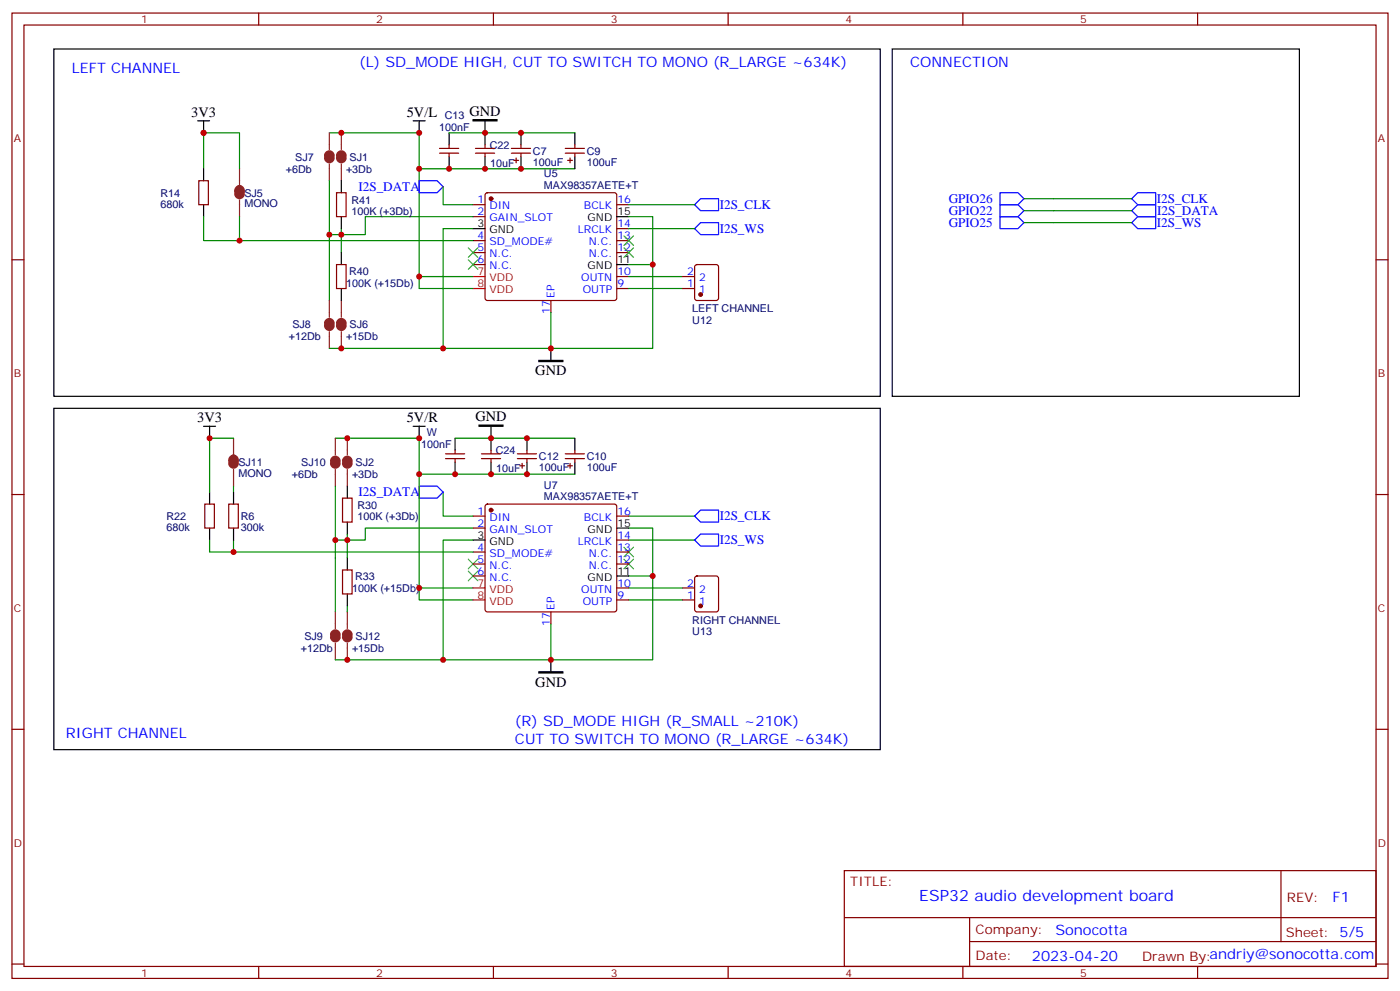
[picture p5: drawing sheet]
<svg xmlns="http://www.w3.org/2000/svg" width="412mm" height="292mm" viewBox="0 0 412 292" stroke-linecap="round" stroke-linejoin="round" font-family="sans-serif">
<g fill="none" stroke="#870000" stroke-width=".35">
<path d="M3.5 3.8h405.4v284.4h-405.4zM7.1 7.4h398.2v277.3h-398.2zM76.2 3.8v3.6M145.3 3.8v3.6M214.5 3.8v3.6M283.6 3.8v3.6M352.8 3.8v3.6M58.6 53.2h2.8v7.1h-2.8zM99.1 56.8h2.9v7h-2.9zM129.5 45.1h5.6M129.5 43.7h5.6M132.3 42.7v1"/>
<path d="M132.3 45.1v1.1M140.1 45.1h5.6M140.1 43.7h5.6M142.9 42.7v1M142.9 45.1v1.1M143.1 57l.5-.2h37.4l.5 .2 .2 .5v30.3l-.3 .5-.4 .2h-37.4l-.5-.2-.2-.5v-30.3zM150.6 45.1h5.7M150.6 43.7h5.7M151.3 47.2h1.5M152 46.5v1.4M153.5 42.7v1M153.5 45.1v1.1"/>
<path d="M166.5 45.1h5.7M166.5 43.7h5.7M167.2 47.2h1.4M167.9 46.5v1.4M169.3 42.7v1M169.3 45.1v1.1M3.5 76.5h3.6M99.1 77.9h2.9v7.1h-2.9zM139.3 60.3h3.6M139.3 63.8h3.6M139.3 70.9h3.6M139.3 74.4h3.6"/>
<path d="M139.3 77.9h3.6M181.7 60.3h3.5M181.7 70.9h3.5M181.7 74.4h3.5M181.7 67.3h3.5M204.8 78.1l.5-.2h5.7l.6 .5 .1 9.4-.5 .7h-5.9l-.6-.5-.1-9.4zM405.3 76.5h3.6M162.3 88.5v3.5M181.7 85h3.5M181.7 81.5h3.5M201.1 85h3.5M201.1 81.5h3.5"/>
<path d="M131.2 135.1h5.7M131.2 133.7h5.7M134.1 132.6v1.1M134.1 135.1v1M141.8 135.1h5.7M141.8 133.7h5.7M144.6 132.6v1.1M144.6 135.1v1M152.4 135.1h5.6M152.4 133.7h5.6M153.1 137.2h1.4M153.8 136.5v1.4"/>
<path d="M155.2 132.6v1.1M155.2 135.1v1M166.5 135.1h5.7M166.5 133.7h5.7M167.2 137.2h1.4M167.9 136.5v1.4M169.3 132.6v1.1M169.3 135.1v1M3.5 145.7h3.6M60.3 148.5h2.8v7h-2.8zM67.4 148.5h2.8v7h-2.8zM100.9 146.7h2.8v7.1h-2.8z"/>
<path d="M139.3 152h3.6M139.3 155.5h3.6M143.1 148.7l.5-.2h37.4l.5 .2 .2 .5v30.3l-.3 .5-.4 .2h-37.4l-.5-.2-.2-.5v-30.3zM181.7 152h3.5M181.7 159.1h3.5M405.3 145.7h3.6M100.9 167.9h2.8v7h-2.8zM139.3 162.6h3.6M139.3 166.1h3.6M139.3 169.7h3.6M181.7 162.6h3.5M181.7 166.1h3.5"/>
<path d="M181.7 176.7h3.5M181.7 173.2h3.5M201.1 176.7h3.5M201.1 173.2h3.5M204.8 169.9l.5-.2h5.7l.6 .4 .1 9.4-.5 .7h-5.9l-.6-.4-.1-9.4zM162.3 180.2v3.6M3.5 214.8h3.6M405.3 214.8h3.6M248.7 256.4h156.6v28.3h-156.6zM377.3 256.5v20.8M248.7 270.3h156.5M285.6 277.3h119.6"/>
<path d="M285.6 270.3v14.1M3.5 284h3.6M76.2 284.7v3.5M145.3 284.7v3.5M214.5 284.7v3.5M283.6 284.7v3.5M352.8 284.7v3.5M405.3 284h3.6"/>
</g>
<g fill="#870000" stroke="#870000" stroke-width=".35">
<circle cx="144.6" cy="58.5" r=".53"/>
<circle cx="144.6" cy="150.2" r=".53"/>
<circle cx="206.4" cy="86.7" r=".53"/>
<circle cx="206.4" cy="178.5" r=".53"/>
</g>
<g fill="none" stroke="#000" stroke-width=".35">
<path d="M15.9 14.4h243.4v102.3h-243.4zM262.8 14.4h120v102.3h-120zM58.2 35.6h3.5M60 35.6v3.5M121.7 35.6h3.5M123.5 35.6v3.5M132.3 39.1v3.6M142.9 35.6v7.1M153.5 39.1v3.6M169.3 39.1v3.6M60 49.7v3.5M100.5 53.2v3.6"/>
<path d="M132.3 46.2v3.5M142.9 46.2v3.5M153.5 46.2v3.5M169.3 46.2v3.5M60 60.3v3.5M100.5 63.8v3.5M100.5 74.4v3.5M139.3 67.3h3.6M181.7 77.9h3.5M181.7 63.8h3.5M100.5 85v3.5M162.3 102.6v3.6"/>
<path d="M15.9 120.3h243.4v100.5h-243.4zM60 125.6h3.5M61.7 125.6v3.5M121.7 125.6h3.5M123.5 125.6v3.5M134.1 129.1v3.5M134.1 136.1v3.6M144.6 125.6v7M144.6 136.1v3.6M155.2 129.1v3.5M155.2 136.1v3.6M169.3 129.1v3.5"/>
<path d="M169.3 136.1v3.6M61.7 145v3.5M61.7 155.5v3.6M68.8 145v3.5M68.8 155.5v3.6M102.3 143.2v3.5M102.3 153.8v3.5M139.3 159.1h3.6M181.7 155.5h3.5M102.3 164.4v3.5M102.3 174.9v3.6M181.7 169.7h3.5"/>
<path d="M162.3 194.3v3.6"/>
</g>
<path d="M139.3 81.5h3.6M139.3 85h3.6M139.3 173.2h3.6M139.3 176.7h3.6" fill="none" stroke="#f00" stroke-width=".35"/>
<g fill="none" stroke="#008700" stroke-width=".35">
<path d="M97 39.1h26.5v45.9h15.8M132.3 39.1h37M60 49.7v-10.6h10.6v10.6M97 53.2v35.3M123.5 49.7h45.8M130.5 55v5.3h8.8M301.6 58.5h31.8M60 63.8v7.1h79.3M70.6 63.8v7.1M100.5 67.3v1.8h-3.5M139.3 67.3h-8.8v35.3h31.8v-10.6M139.3 63.8h-31.7v5.3h-7.1v5.3"/>
<path d="M185.2 77.9h7.1v24.7h-30M185.2 63.8h7.1v14.1M185.2 60.3h19.4M185.2 67.3h19.4M301.6 65.6h31.8M301.6 62.1h31.8M123.5 81.5h15.8M185.2 81.5h15.9M185.2 85h15.9M97 102.6h33.5M68.8 129.1h-7.1v15.9M98.8 129.1h24.7v47.6h15.8"/>
<path d="M123.5 139.7h45.8M134.1 129.1h35.2M61.7 159.1v3.5h77.6M68.8 143.2v1.8M68.8 159.1v3.5M98.8 143.2v37M102.3 157.3v7.1M130.5 145v7h8.8M139.3 155.5h-31.7v3.6h-8.8M139.3 159.1h-8.8v35.2h31.8v-10.5M185.2 155.5h7.1v14.2M185.2 159.1h19.4"/>
<path d="M185.2 152h19.4M102.3 178.5v1.7M123.5 173.2h15.8M185.2 169.7h7.1v24.6h-30M185.2 176.7h15.9M185.2 173.2h15.9M98.8 194.3h31.7"/>
</g>
<g fill="none" stroke="#3c3" stroke-width=".35">
<path d="M137.9 76.5l2.9 2.8M137.9 73l2.9 2.8M140.8 76.5l-2.9 2.8M140.8 73l-2.9 2.8M183.8 69.5l2.8 2.8M183.8 73l2.8 2.8M186.6 69.5l-2.8 2.8M186.6 73l-2.8 2.8M137.9 164.7l2.9 2.8M137.9 168.2l2.9 2.9M140.8 164.7l-2.9 2.8M140.8 168.2l-2.9 2.9"/>
<path d="M183.8 164.7l2.8 2.8M183.8 161.2l2.8 2.8M186.6 164.7l-2.8 2.8M186.6 161.2l-2.8 2.8"/>
</g>
<path d="M123.5 53.2h5.3l1.7 1.8-1.7 1.8h-5.3zM294.6 56.8h5.3l1.7 1.7-1.7 1.8h-5.3zM333.4 58.5l1.7-1.7h5.3v3.5h-5.3zM204.6 60.3l1.8-1.8h5.3v3.6h-5.3zM204.6 67.3l1.8-1.7h5.3v3.5h-5.3zM294.6 60.3h5.3l1.7 1.8-1.7 1.7h-5.3zM294.6 63.8h5.3l1.7 1.8-1.7 1.7h-5.3zM333.4 62.1l1.7-1.8h5.3v3.5h-5.3zM333.4 65.6l1.7-1.8h5.3v3.5h-5.3zM123.5 143.2h5.3l1.7 1.8-1.7 1.7h-5.3zM204.6 159.1l1.8-1.8h5.3v3.5h-5.3zM204.6 152l1.8-1.8h5.3v3.6h-5.3z" fill="none" stroke="#00f" stroke-width=".35"/>
<path d="M139.3 35.2h7.1v.4h-7.1zM158.7 106.2h7.1v.3h-7.1zM141.1 125.2h7.1v.4h-7.1zM158.7 197.9h7.1v.3h-7.1z" fill="#000" stroke="#000" stroke-width=".35"/>
<g fill="none" stroke="#8c2424" stroke-width="1.8">
<path d="M69.8 56.4a.76 .76 0 0 1 .8-1 .76 .76 0 0 1 .7 1M69.8 57.1a.71 .71 0 0 0 .8 .7 .71 .71 0 0 0 .7-.7M96.3 45.8a.71 .71 0 0 1 .7-.7 .71 .71 0 0 1 .7 .7M96.3 46.5a.71 .71 0 0 0 .7 .7 .71 .71 0 0 0 .7-.7M99.8 45.8a.71 .71 0 0 1 .7-.7 .71 .71 0 0 1 .7 .7M99.8 46.5a.71 .71 0 0 0 .7 .7 .71 .71 0 0 0 .7-.7M96.3 95.2a.71 .71 0 0 1 .7-.7 .71 .71 0 0 1 .7 .7M96.3 95.9a.71 .71 0 0 0 .7 .7 .71 .71 0 0 0 .7-.7M99.8 95.2a.71 .71 0 0 1 .7-.7 .71 .71 0 0 1 .7 .7M99.8 95.9a.71 .71 0 0 0 .7 .7 .71 .71 0 0 0 .7-.7M68.1 135.8a.76 .76 0 0 1 .7-1.1 .76 .76 0 0 1 .7 1.1M68.1 136.5a.71 .71 0 0 0 .7 .7 .71 .71 0 0 0 .7-.7"/>
<path d="M98.1 135.8a.71 .71 0 0 1 .7-.7 .71 .71 0 0 1 .7 .7M98.1 136.5a.71 .71 0 0 0 .7 .7 .71 .71 0 0 0 .7-.7M101.6 135.8a.71 .71 0 0 1 .7-.7 .71 .71 0 0 1 .7 .7M101.6 136.5a.71 .71 0 0 0 .7 .7 .71 .71 0 0 0 .7-.7M98.1 186.9a.71 .71 0 0 1 .7-.7 .71 .71 0 0 1 .7 .7M98.1 187.6a.71 .71 0 0 0 .7 .7 .71 .71 0 0 0 .7-.7M101.6 186.9a.71 .71 0 0 1 .7-.7 .71 .71 0 0 1 .7 .7M101.6 187.6a.71 .71 0 0 0 .7 .7 .71 .71 0 0 0 .7-.7"/>
</g>
<g fill="none" stroke="#8c2424" stroke-width=".35">
<path d="M97 39.1v5M100.5 39.1v5M70.6 49.7v4.9M70.6 55.4v2.4M70.6 58.9v4.9M97 48.3v4.9M100.5 48.3v4.9M97 88.5v5M97 97.7v4.9M100.5 88.5v5M100.5 97.7v4.9M68.8 129.1v4.9"/>
<path d="M68.8 134.7v2.5M68.8 138.3v4.9M98.8 129.1v4.9M98.8 138.3v4.9M102.3 129.1v4.9M102.3 138.3v4.9M98.8 180.2v5M98.8 189.4v4.9M102.3 180.2v5M102.3 189.4v4.9"/>
</g>
<g fill="#c00">
<circle cx="123.5" cy="81.5" r=".88"/>
<circle cx="162.3" cy="102.6" r=".88"/>
<circle cx="192.3" cy="77.9" r=".88"/>
<circle cx="192.3" cy="169.7" r=".88"/>
<circle cx="162.3" cy="194.3" r=".88"/>
<circle cx="123.5" cy="173.2" r=".88"/>
<circle cx="123.5" cy="139.7" r=".88"/>
<circle cx="134.1" cy="139.7" r=".88"/>
<circle cx="144.6" cy="129.1" r=".88"/>
<circle cx="123.5" cy="49.7" r=".88"/>
<circle cx="132.3" cy="49.7" r=".88"/>
<circle cx="144.6" cy="139.7" r=".88"/>
<circle cx="123.5" cy="129.1" r=".88"/>
<circle cx="123.5" cy="39.1" r=".88"/>
<circle cx="142.9" cy="39.1" r=".88"/>
<circle cx="142.9" cy="49.7" r=".88"/>
<circle cx="100.5" cy="69.1" r=".88"/>
<circle cx="97" cy="69.1" r=".88"/>
<circle cx="70.6" cy="70.9" r=".88"/>
<circle cx="60" cy="39.1" r=".88"/>
<circle cx="130.5" cy="102.6" r=".88"/>
<circle cx="100.5" cy="102.6" r=".88"/>
<circle cx="100.5" cy="39.1" r=".88"/>
<circle cx="102.3" cy="159.1" r=".88"/>
<circle cx="98.8" cy="159.1" r=".88"/>
<circle cx="102.3" cy="129.1" r=".88"/>
<circle cx="61.7" cy="129.1" r=".88"/>
<circle cx="68.8" cy="162.6" r=".88"/>
<circle cx="130.5" cy="194.3" r=".88"/>
<circle cx="102.3" cy="194.3" r=".88"/>
<circle cx="153.5" cy="39.1" r=".88"/>
<circle cx="153.5" cy="49.7" r=".88"/>
<circle cx="155.2" cy="129.1" r=".88"/>
<circle cx="155.2" cy="139.7" r=".88"/>
</g>
<text font-size="4.6" fill="#00f" x="270.8" y="265.5">ESP32 audio development board</text>
<g font-size="4.2" fill="#00f">
<text x="21.2" y="21.5">LEFT CHANNEL</text>
<text x="105.8" y="19.7">(L) SD_MODE HIGH, CUT TO SWITCH TO MONO (R_LARGE ~634K)</text>
<text x="268.1" y="19.7">CONNECTION</text>
<text x="151.7" y="213.7">(R) SD_MODE HIGH (R_SMALL ~210K)</text>
<text x="19.4" y="217.3">RIGHT CHANNEL</text>
<text x="151.7" y="219">CUT TO SWITCH TO MONO (R_LARGE ~634K)</text>
<text x="392.5" y="265.7">F1</text>
<text x="310.9" y="275.3">Sonocotta</text>
<text x="304" y="283.1">2023-04-20</text>
</g>
<g font-size="4.2">
<text x="56.3" y="34.4">3V3</text>
<text x="119.8" y="34.4">5V/L</text>
<text x="138.3" y="34">GND</text>
<text x="157.7" y="110.5">GND</text>
<text x="58.1" y="124.4">3V3</text>
<text x="119.8" y="124.4">5V/R</text>
<text x="140.1" y="124">GND</text>
<text x="157.7" y="202.3">GND</text>
</g>
<g font-size="3.9" fill="#00f">
<text x="105.6" y="56.3">I2S_DATA</text>
<text x="279.5" y="59.8">GPIO26</text>
<text x="340.8" y="59.8">I2S_CLK</text>
<text x="212" y="61.6">I2S_CLK</text>
<text x="279.5" y="63.3">GPIO22</text>
<text x="340.8" y="63.3">I2S_DATA</text>
<text x="212" y="68.6">I2S_WS</text>
<text x="279.5" y="66.8">GPIO25</text>
<text x="340.8" y="66.9">I2S_WS</text>
<text x="105.6" y="146.2">I2S_DATA</text>
<text x="212" y="153.3">I2S_CLK</text>
<text x="212" y="160.4">I2S_WS</text>
</g>
<g font-size="3.9" fill="#800">
<text x="250.5" y="261">TITLE:</text>
<text x="379.1" y="265.7">REV:</text>
<text x="287.4" y="275.2">Company:</text>
<text x="378.7" y="275.8">Sheet: 5/5</text>
<text x="287.4" y="282.9">Date:</text>
<text x="336.4" y="283">Drawn By:andriy@sonocotta.com</text>
</g>
<g font-size="3.2" fill="#800">
<text x="41.6" y="6.8">1</text>
<text x="110.8" y="6.8">2</text>
<text x="179.9" y="6.8">3</text>
<text x="249.1" y="6.8">4</text>
<text x="318.2" y="6.8">5</text>
<text x="4.1" y="41.9">A</text>
<text x="405.9" y="41.9">A</text>
<text x="4.1" y="111.1">B</text>
<text x="405.9" y="111.1">B</text>
<text x="4.1" y="180.2">C</text>
<text x="405.9" y="180.2">C</text>
<text x="4.1" y="249.4">D</text>
<text x="405.9" y="249.4">D</text>
<text x="41.6" y="287.7">1</text>
<text x="110.8" y="287.7">2</text>
<text x="179.9" y="287.7">3</text>
<text x="249.1" y="287.7">4</text>
<text x="318.2" y="287.7">5</text>
</g>
<g font-size="3.2" fill="#000080">
<text x="131" y="35">C13</text>
<text x="129.4" y="38.5">100nF</text>
<text x="87" y="47.3">SJ7</text>
<text x="103" y="47.3">SJ1</text>
<text x="144.3" y="43.8">C22</text>
<text x="157" y="45.6">C7</text>
<text x="172.9" y="45.6">C9</text>
<text x="84.2" y="50.9">+6Db</text>
<text x="101.9" y="50.8">+3Db</text>
<text x="144.4" y="49.1">10uF</text>
<text x="157" y="48.8">100uF</text>
<text x="160.2" y="52.3">U5</text>
<text x="172.9" y="48.8">100uF</text>
<text x="47.3" y="57.9">R14</text>
<text x="72" y="57.9">SJ5</text>
<text x="160.2" y="55.7">MAX98357AETE+T</text>
<text x="47.3" y="61.1">680k</text>
<text x="72" y="61.1">MONO</text>
<text x="103.5" y="63.2">100K (+3Db)</text>
<text x="103.5" y="60">R41</text>
<text x="102.8" y="80.9">R40</text>
<text x="102" y="84.4">100K (+15Db)</text>
<text x="203.9" y="92">LEFT CHANNEL</text>
<text x="203.9" y="95.3">U12</text>
<text x="85.1" y="100.3">+12Db</text>
<text x="86.1" y="96.7">SJ8</text>
<text x="101.9" y="100.2">+15Db</text>
<text x="103" y="96.7">SJ6</text>
<text x="124.1" y="132">100nF</text>
<text x="125.7" y="128.4">W</text>
<text x="70.2" y="137.3">SJ11</text>
<text x="88.7" y="137.3">SJ10</text>
<text x="104.8" y="137.3">SJ2</text>
<text x="146.1" y="133.8">C24</text>
<text x="158.7" y="135.5">C12</text>
<text x="172.9" y="135.5">C10</text>
<text x="70.2" y="140.4">MONO</text>
<text x="86" y="140.8">+6Db</text>
<text x="103.7" y="140.8">+3Db</text>
<text x="146.2" y="139">10uF</text>
<text x="158.7" y="138.7">100uF</text>
<text x="160.2" y="144">U7</text>
<text x="172.9" y="138.7">100uF</text>
<text x="160.2" y="147.4">MAX98357AETE+T</text>
<text x="49" y="153.2">R22</text>
<text x="70.9" y="153.2">R6</text>
<text x="105.3" y="153.2">100K (+3Db)</text>
<text x="105.3" y="150">R30</text>
<text x="49" y="156.4">680k</text>
<text x="70.9" y="156.5">300k</text>
<text x="104.6" y="170.8">R33</text>
<text x="103.8" y="174.3">100K (+15Db)</text>
<text x="203.9" y="183.8">RIGHT CHANNEL</text>
<text x="88.6" y="192">+12Db</text>
<text x="89.7" y="188.4">SJ9</text>
<text x="103.7" y="191.9">+15Db</text>
<text x="104.8" y="188.4">SJ12</text>
<text x="203.9" y="187">U13</text>
</g>
<g font-size="3.2" fill="#00f">
<text x="140.7" y="59.9">1</text>
<text x="181.9" y="59.9">16</text>
<text x="140.7" y="63.5">2</text>
<text x="144.2" y="61.7">DIN</text>
<text x="144.2" y="65.2">GAIN_SLOT</text>
<text x="172" y="61.7">BCLK</text>
<text x="140.7" y="70.5">4</text>
<text x="170.2" y="68.8">LRCLK</text>
<text x="181.9" y="70.5">13</text>
<text x="181.9" y="67">14</text>
<text x="140.7" y="74">5</text>
<text x="140.7" y="77.6">6</text>
<text x="144.2" y="72.3">SD_MODE#</text>
<text x="144.2" y="75.8">N.C.</text>
<text x="173.5" y="75.8">N.C.</text>
<text x="173.5" y="72.3">N.C.</text>
<text x="181.9" y="74">12</text>
<text x="144.2" y="79.3">N.C.</text>
<text x="171.2" y="82.9">OUTN</text>
<text x="181.9" y="81.1">10</text>
<text x="202.4" y="81.1">2</text>
<text x="205.9" y="82.9">2</text>
<text x="163.3" y="87.8" transform="rotate(-90 163.3 87.8)">EP</text>
<text x="171.7" y="86.4">OUTP</text>
<text x="181.9" y="84.6">9</text>
<text x="202.4" y="84.6">1</text>
<text x="205.9" y="86.4">1</text>
<text x="161.9" y="92.5" transform="rotate(-90 161.9 92.5)">17</text>
<text x="140.7" y="151.7">1</text>
<text x="140.7" y="155.2">2</text>
<text x="144.2" y="153.4">DIN</text>
<text x="172" y="153.4">BCLK</text>
<text x="181.9" y="151.7">16</text>
<text x="144.2" y="157">GAIN_SLOT</text>
<text x="170.2" y="160.5">LRCLK</text>
<text x="181.9" y="158.7">14</text>
<text x="140.7" y="162.2">4</text>
<text x="140.7" y="165.8">5</text>
<text x="144.2" y="164">SD_MODE#</text>
<text x="144.2" y="167.5">N.C.</text>
<text x="173.5" y="167.5">N.C.</text>
<text x="173.5" y="164">N.C.</text>
<text x="181.9" y="165.8">12</text>
<text x="181.9" y="162.2">13</text>
<text x="140.7" y="169.3">6</text>
<text x="144.2" y="171.1">N.C.</text>
<text x="181.9" y="172.8">10</text>
<text x="202.4" y="172.8">2</text>
<text x="163.3" y="179.5" transform="rotate(-90 163.3 179.5)">EP</text>
<text x="171.2" y="174.6">OUTN</text>
<text x="171.7" y="178.1">OUTP</text>
<text x="181.9" y="176.4">9</text>
<text x="202.4" y="176.4">1</text>
<text x="205.9" y="178.1">1</text>
<text x="205.9" y="174.6">2</text>
<text x="161.9" y="184.3" transform="rotate(-90 161.9 184.3)">17</text>
</g>
<g font-size="3.2">
<text x="173.1" y="65.2">GND</text>
<text x="181.9" y="63.5">15</text>
<text x="140.7" y="67">3</text>
<text x="144.2" y="68.8">GND</text>
<text x="181.9" y="77.6">11</text>
<text x="173.1" y="79.3">GND</text>
<text x="181.9" y="155.2">15</text>
<text x="140.7" y="158.7">3</text>
<text x="144.2" y="160.5">GND</text>
<text x="173.1" y="157">GND</text>
<text x="173.1" y="171.1">GND</text>
<text x="181.9" y="169.3">11</text>
</g>
<g font-size="3.2" fill="#f00">
<text x="140.7" y="81.1">7</text>
<text x="144.2" y="82.9">VDD</text>
<text x="140.7" y="84.6">8</text>
<text x="144.2" y="86.4">VDD</text>
<text x="140.7" y="172.8">7</text>
<text x="140.7" y="176.4">8</text>
<text x="144.2" y="174.6">VDD</text>
<text x="144.2" y="178.1">VDD</text>
</g>
</svg>
